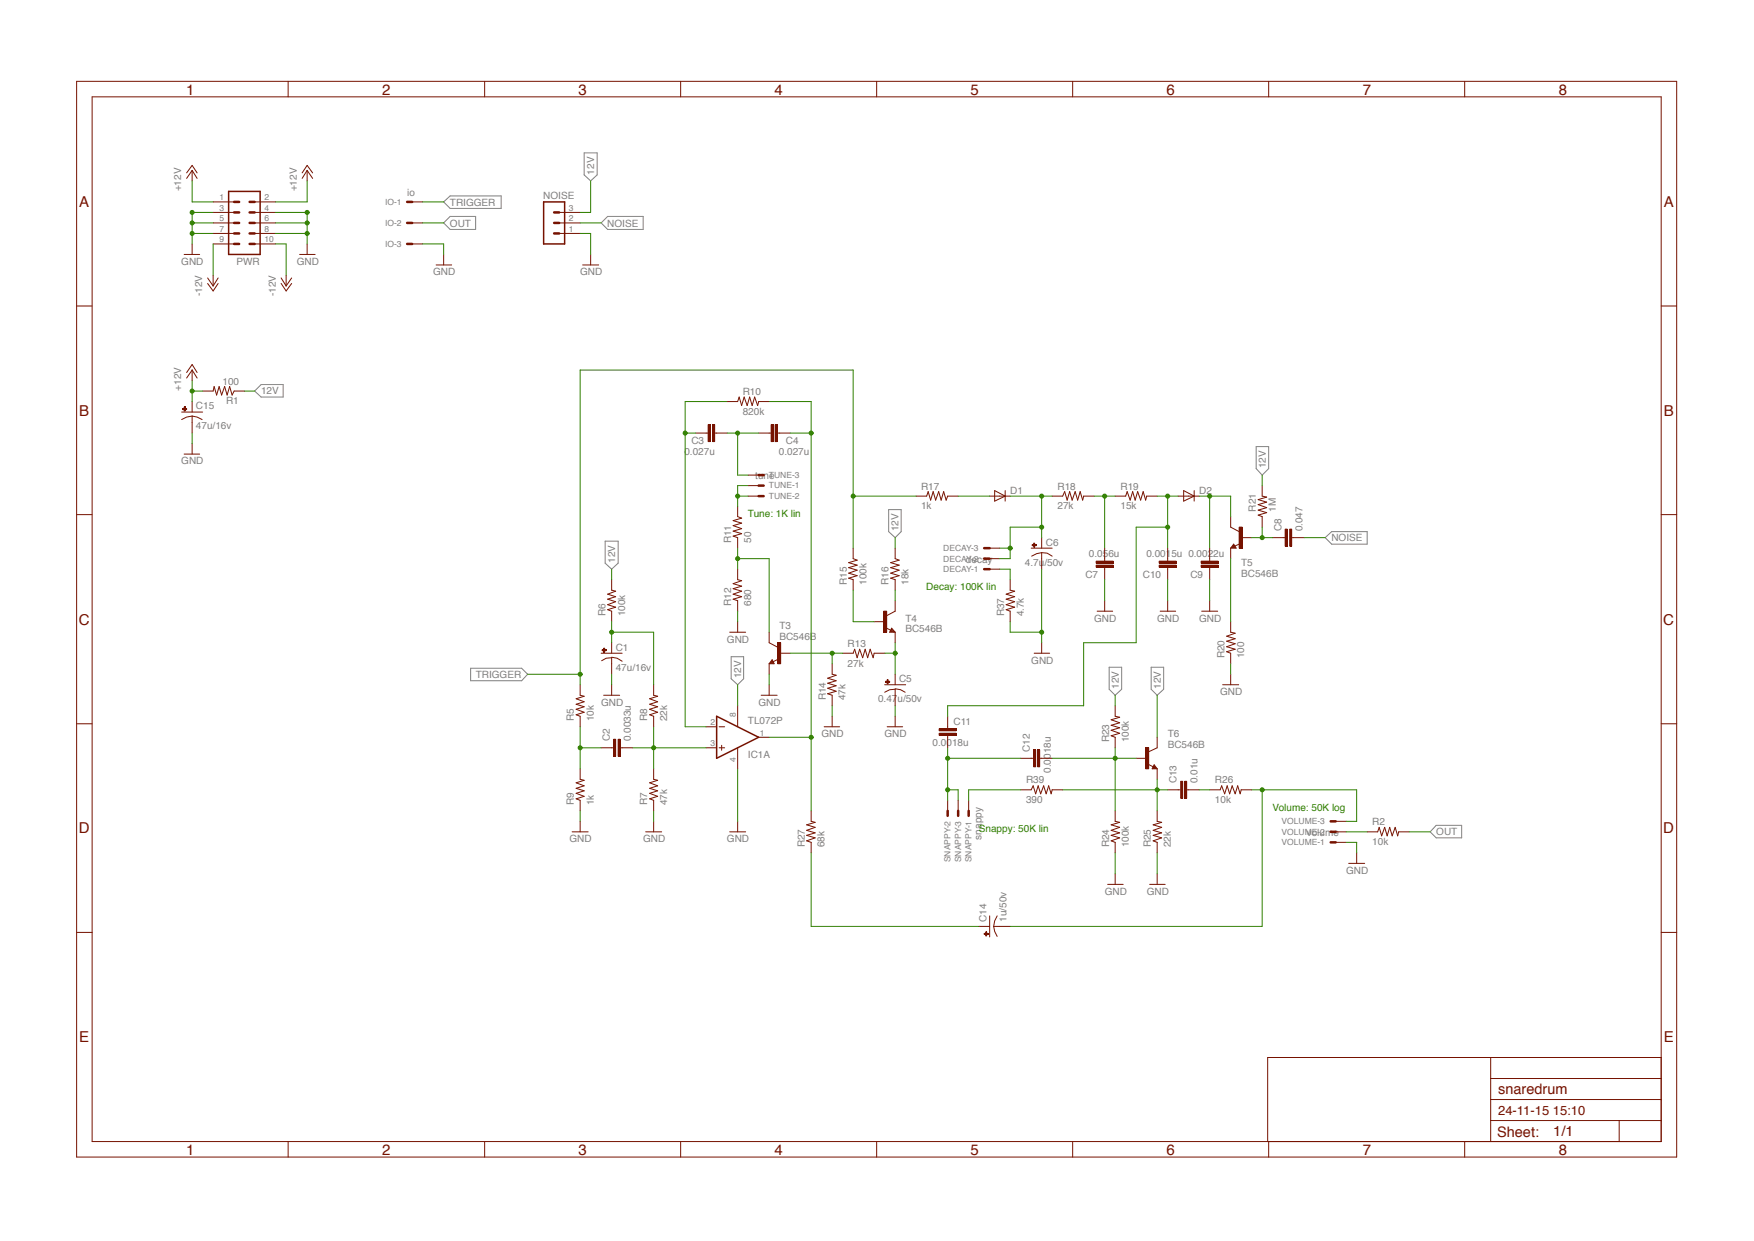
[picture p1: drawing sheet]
<svg xmlns="http://www.w3.org/2000/svg" width="297mm" height="210mm" viewBox="0 0 297 210" stroke-linecap="round" stroke-linejoin="round" font-family="sans-serif">
<g fill="none" stroke="#808080" stroke-width=".17">
<path d="M75.1 37.7l1.1-1.1h4.3v2.2h-4.3zM75.1 34.2l1.1-1h8.7v2.1h-8.7zM98.9 25.9h2.2v3.7l-1.1 1-1.1-1zM101.8 37.7l1.1-1.1h6v2.2h-6zM43.1 66.2l1.1-1.1h3.7v2.1h-3.7zM212.7 75.6h2.1v3.7l-1.1 1.1-1-1.1zM102.5 91.6h2.2v3.7l-1.1 1-1.1-1zM150.5 86.2h2.1v3.8l-1 1-1.1-1zM224.4 91l1.1-1h6v2.1h-6zM79.7 113.1h8.6l1 1-1 1.1h-8.6zM123.8 111.1h2.1v3.8l-1 1-1.1-1zM187.8 112.9h2.1v3.7l-1.1 1-1-1z"/>
<path d="M194.9 112.9h2.1v3.7l-1.1 1-1-1zM243.2 139.7h4.3v2.1h-4.3l-1-1z"/>
</g>
<path d="M103.6 98.1v1.8l.6 .1-1.3 .5 1.3 .5-1.3 .4 1.3 .4-1.3 .5 1.3 .4-1.3 .5 .7 .2v1.8M98.2 115.9v1.7l.7 .2-1.3 .4 1.3 .6-1.3 .4 1.3 .4-1.3 .4 1.3 .5-1.3 .5 .6 .2v1.8M101.8 110.5h3.5M101.9 111.8l.7-.4 1-.1v1M103.6 111.2l.9 .2 .8 .5M110.7 115.9v1.7l.7 .2-1.4 .4 1.4 .6-1.4 .4 1.4 .4-1.4 .4 1.4 .5-1.4 .5 .7 .2v1.8M98.2 130.1v1.8l.7 .1-1.3 .5 1.3 .5-1.3 .4 1.3 .4-1.3 .4 1.3 .6-1.3 .4 .6 .2v1.8M110.7 130.1v1.8l.7 .1-1.4 .5 1.4 .5-1.4 .4 1.4 .4-1.4 .4 1.4 .6-1.4 .4 .7 .2v1.8" fill="none" stroke="#761200" stroke-width=".17"/>
<path d="M101.9 109.9h.7v.2h-.7z" fill="#761200"/>
<path d="M102 109.9h.6v.2h-.6z" fill="none" stroke="#761200" stroke-width=".17"/>
<path d="M102.2 109.7h.2v.6h-.2z" fill="#761200"/>
<g fill="none" stroke="#761200" stroke-width=".17">
<path d="M73.9 44.8h2.6M75.1 43.1v1.7M117.8 73.3h2.1M119.9 71.8h.3v2.9h-.3zM120.7 71.8h.3v2.9h-.3zM121 73.3h2.1M123.1 68h1.8l.3-.8 .4 1.4 .4-1.4 .5 1.4 .4-1.4 .5 1.4 .4-1.4 .5 1.4 .2-.6h1.7M128.5 73.3h2.1M130.6 71.8h.3v2.9h-.3zM131.3 71.8h.3v2.9h-.3zM131.7 73.3h2.1M102.2 109.7h.2v.7h-.2z"/>
<path d="M102.2 117.6h2.7M103.6 108.8v1.7M103.6 112.3v1.8M103.6 115.9v1.7M130.2 108.8l1.5 .7M130.7 111.6l.4 .7h-.9zM130.7 112v.1h.2l-.2-.3-.3 .4h.5M131.8 111.6l-.9 .4M98.2 139v1.8M110.7 139v1.8M119.6 126.5h1.7M119.6 123h1.7"/>
<path d="M121.8 126.5h.9M121.8 123h.9M122.2 126.1v.9M128.5 124.8h1.7M96.9 140.8h2.7M109.3 140.8h2.7"/>
</g>
<path d="M121.3 121.2l7.2 3.6-7.2 3.5z" fill="none" stroke="#761200" stroke-width=".25"/>
<path d="M120.1 71.8v2.9M120.8 71.8v2.9M130.7 71.8v2.9M131.4 71.8v2.9" fill="none" stroke="#761200" stroke-width=".34"/>
<path d="M131.7 108.7h.5v3.6h-.5z" fill="#761200"/>
<g fill="none" stroke="#761200" stroke-width=".17">
<path d="M124.9 96.3v1.8l.7 .2-1.5 .5 1.5 .4-1.5 .4 1.5 .4-1.5 .5 1.5 .5-1.5 .4 .8 .2v1.8M123.5 107h2.8M124.9 105.2v1.8M128.9 117.6h2.7M130.2 107v1.8M130.2 112.3v1.8M130.2 115.9v1.7M131.7 108.8h.5v3.5h-.5zM132 110.5h1.8M150 106.2l.8 .4M151 106.3l.6 .7h-1zM151 106.6l.1 .2h-.3l.2-.3 .4 .4h-.6"/>
<path d="M151.6 103.4l-1.5 .8M101.8 126.5h2.1M103.9 125.1h.3v2.9h-.3zM104.7 125.1h.3v2.9h-.3zM105 126.5h2.1"/>
</g>
<path d="M104.1 125.1v2.9M104.8 125.1v2.9" fill="none" stroke="#761200" stroke-width=".34"/>
<path d="M149.6 103.4h.5v3.6h-.5z" fill="#761200"/>
<path d="M140.9 112.3v1.8l.7 .2-1.5 .5 1.5 .4-1.5 .4 1.5 .4-1.5 .5 1.5 .5-1.5 .4 .8 .2v1.8M142.7 110.5h1.8l.2-.6 .4 1.4 .5-1.4 .5 1.4 .4-1.4 .4 1.4 .4-1.4 .5 1.4 .2-.8h1.8M148 105.2h1.8M149.6 103.4h.5v3.6h-.5zM149.8 117.1l.8-.4 1-.1v1M149.8 115.9h3.6M151.6 116.5l.9 .2 .8 .4M151.6 101.6v1.8M151.6 107v1.8" fill="none" stroke="#761200" stroke-width=".17"/>
<path d="M149.9 115.3h.7v.1h-.7z" fill="#761200"/>
<path d="M150 115.3h.6v.1h-.6z" fill="none" stroke="#761200" stroke-width=".17"/>
<path d="M150.2 115h.2v.7h-.2z" fill="#761200"/>
<g fill="none" stroke="#761200" stroke-width=".17">
<path d="M144.5 92.8v1.7l.6 .3-1.4 .4 1.4 .4-1.4 .5 1.4 .4-1.4 .5 1.4 .4-1.4 .4 .8 .3v1.8M151.6 92.8v1.7l.7 .3-1.5 .4 1.5 .4-1.5 .5 1.5 .4-1.5 .5 1.5 .4-1.5 .4 .8 .3v1.8M155.1 84h1.8l.3-.8 .4 1.4 .4-1.4 .4 1.4 .5-1.4 .5 1.4 .4-1.4 .4 1.4 .3-.6h1.7M167.6 84h3.4M168.4 83l1.8 1-1.8 .8zM170.2 83v1.8M174.6 92.8h3.6M176.4 93.5l.9 .1 .9 .5M176.4 93.5l-.9 .2-.8 .4M176.4 93.5v1M150.2 115h.2v.7h-.2zM151.6 114.1v1.8"/>
<path d="M151.6 117.6v1.8M139.6 123h2.6M140.9 121.2v1.8M150.2 123h2.6M151.6 121.2v1.8"/>
</g>
<path d="M174.8 92.1h.6v.2h-.6z" fill="#761200"/>
<path d="M174.8 92.2h.7v.1h-.7z" fill="none" stroke="#761200" stroke-width=".17"/>
<path d="M175 91.9h.2v.7h-.2z" fill="#761200"/>
<g fill="none" stroke="#761200" stroke-width=".17">
<path d="M175 91.9h.2v.7h-.2zM176.4 91v1.8M176.4 94.5v1.8M178.2 84h1.7l.4-.8 .4 1.4 .4-1.4 .4 1.4 .6-1.4 .4 1.4 .4-1.4 .4 1.4 .2-.6h1.8M185.6 95h2.9v.3h-2.9zM185.6 95.6h2.9v.4h-2.9zM187 92.8v2.2M187 96v2.1M188.8 84h1.8l.3-.8 .5 1.4 .4-1.4 .4 1.4 .4-1.4 .5 1.4 .5-1.4 .4 1.4 .2-.6h1.7M199.5 84h3.6M200.4 83l1.8 1-1.8 .8zM202.2 83v1.8"/>
<path d="M208.4 89.2l1.4 .8M208.9 92.1l.4 .7h-.9zM208.9 92.4l-.1 .2h.3l-.2-.4-.3 .5h.5M210 92l-.9 .4"/>
</g>
<path d="M185.6 95.1h2.9M185.6 95.8h2.9" fill="none" stroke="#761200" stroke-width=".34"/>
<path d="M209.8 89.2h.5v3.5h-.5z" fill="#761200"/>
<g fill="none" stroke="#761200" stroke-width=".17">
<path d="M196.3 95h2.9v.3h-2.9zM196.3 95.6h2.9v.4h-2.9zM197.7 92.8v2.2M197.7 96v2.1M203.4 95h2.9v.3h-2.9zM203.4 95.6h2.9v.4h-2.9zM204.8 92.8v2.2M204.8 96v2.1M208.4 87.4v1.8M208.4 92.8v1.7M209.8 89.2h.5v3.6h-.5zM210.2 91h1.7"/>
<path d="M213.7 82.2v1.8l.8 .1-1.5 .4 1.5 .5-1.5 .4 1.5 .5-1.5 .4 1.5 .4-1.5 .5 .7 .2v1.8M215.5 91h2.1M217.6 89.5h.4v2.9h-.4zM218.4 89.5h.3v2.9h-.3zM218.7 91h2.1M175.1 110.5h2.6M176.4 108.8v1.7M185.8 103.4h2.6M187 101.6v1.8M196.4 103.4h2.7M197.7 101.6v1.8M203.5 103.4h2.7"/>
<path d="M204.8 101.6v1.8M207 115.9h2.7M208.4 105.2v1.8l.7 .2-1.4 .5 1.4 .4-1.4 .4 1.4 .4-1.4 .5 1.4 .5-1.4 .4 .7 .2v1.8M208.4 114.1v1.8M159 124.1h2.9v.3h-2.9zM159 123.3h2.9v.4h-2.9zM160.5 121.2v2.1M160.5 124.4v2.1M172.8 128.3h2.2M175 126.9h.4v2.9h-.4zM175.7 126.9h.3v2.9h-.3zM176 128.3h2.2"/>
<path d="M194.4 129.3l.9 .5M195.4 129.4l.5 .7h-.8zM195.4 129.8l.1 .1h-.2l.1-.3 .4 .4h-.5M195.9 126.5l-1.4 .7"/>
</g>
<path d="M196.3 95.1h2.8M196.3 95.8h2.8M203.4 95.1h2.8M203.4 95.8h2.8M217.8 89.5v2.9M218.5 89.5v2.9M159 124.2h2.9M159 123.5h2.9M175.2 126.9v2.8M175.9 126.9v2.8" fill="none" stroke="#761200" stroke-width=".34"/>
<path d="M194 126.5h.5v3.6h-.5z" fill="#761200"/>
<g fill="none" stroke="#761200" stroke-width=".17">
<path d="M188.8 119.4v1.8l.8 .2-1.4 .4 1.4 .5-1.4 .4 1.4 .5-1.4 .4 1.4 .5-1.4 .4 .6 .3v1.7M188.8 137.2v1.8l.8 .2-1.4 .4 1.4 .4-1.4 .5 1.4 .4-1.4 .5 1.4 .4-1.4 .5 .6 .2v1.8M192.4 128.3h1.8M194 126.5h.5v3.6h-.5zM195.9 124.8v1.7M195.9 130.1v1.8M195.9 137.2v1.8l.8 .2-1.4 .4 1.4 .4-1.4 .5 1.4 .4-1.4 .5 1.4 .4-1.4 .5 .6 .2v1.8M197.7 133.7h2.1M199.9 132.2h.4v2.9h-.4zM200.6 132.2h.3v2.9h-.3zM200.9 133.7h2.2M204.8 133.7h1.8l.3-.7 .5 1.3 .4-1.3 .4 1.3 .4-1.3 .5 1.3 .5-1.3 .4 1.3 .2-.6h1.7"/>
<path d="M167.6 155v3.5M168.3 156.8l.1 .8 .4 .9M168.3 156.8h1M168.8 155l-.4 .8-.1 1M187.6 149.7h2.6M188.8 147.9v1.8M194.7 149.7h2.6M195.9 147.9v1.8"/>
</g>
<path d="M200.1 132.2v2.9M200.7 132.2v2.9" fill="none" stroke="#761200" stroke-width=".34"/>
<path d="M166.9 157.7h.1v.7h-.1z" fill="#761200"/>
<path d="M166.9 157.7h.2v.7h-.2z" fill="none" stroke="#761200" stroke-width=".17"/>
<path d="M166.6 157.9h.7v.2h-.7z" fill="#761200"/>
<g fill="none" stroke="#761200" stroke-width=".17">
<path d="M13 13.8h270.9v182h-270.9zM15.6 16.4h265.7v176.8h-265.7zM48.8 13.8v2.6M82.1 13.8v2.6M115.3 13.8v2.6M148.4 13.8v2.6M181.6 13.8v2.6M214.8 13.8v2.6M248 13.8v2.6M31.6 29.3l.9-1.3 .9 1.3M32.5 28.8v1.8M32.5 28.8l.9 1.4"/>
<path d="M32.5 28.8l-.9 1.4M36.1 34.2h3.5M36.1 35.9h3.5M36.1 37.7h3.5M36.1 39.5h3.5M43.1 34.2h3.6M43.1 35.9h3.6M43.1 37.7h3.6M43.1 39.5h3.6M51.2 29.3l.8-1.3 .9 1.3M52 28.8v1.8M52 28.8l.9 1.4"/>
<path d="M52 28.8l-.8 1.4M69.8 34.2h1.8M69.8 37.7h1.8M94.7 35.9h3.5M94.7 37.7h3.5M94.7 39.5h3.5M13 51.8h2.6M31.2 43.1h2.6M32.5 41.3v1.8M35.2 47l.9 1.4M35.2 48l.9 1.2 .8-1.2M36.1 41.3h3.5"/>
<path d="M36.1 46.6v1.8M36.9 47l-.8 1.4M43.1 41.3h3.6M47.6 47l.9 1.4M47.6 48l.9 1.2 .9-1.2M48.5 46.6v1.8M49.4 47l-.9 1.4M50.7 43.1h2.7M52 41.3v1.8M69.8 41.3h1.8M98.7 44.8h2.7M100 43.1v1.7"/>
<path d="M281.3 51.8h2.6M30.8 69.7h3.5M31.2 76.8h2.6M31.6 63l.9-1.3 .9 1.3M32.5 70.4l.9 .2 .8 .4M32.5 70.4l-.9 .2-.8 .4M32.5 62.6v1.8M32.5 70.4v1.1M32.5 75.1v1.7M32.5 62.6l.9 1.4M32.5 62.6l-.9 1.4M34.3 66.2h1.8l.2-.8 .4 1.4 .4-1.4 .4 1.4 .5-1.4 .5 1.4 .4-1.4 .4 1.4 .3-.6h1.8"/>
<path d="M13 87.1h2.6M124.9 85.7v1.7l.7 .3-1.5 .4 1.5 .4-1.5 .4 1.5 .6-1.5 .4 1.5 .4-1.5 .4 .8 .3v1.8M126.7 82.2h1.8M126.7 84h1.8M126.7 80.4h1.8M167.6 96.3h1.7M167.6 94.5h1.7M167.6 92.8h1.7M171 98.1v1.8l.8 .1-1.4 .5 1.4 .5-1.4 .4 1.4 .4-1.4 .5 1.4 .4-1.4 .5 .6 .2v1.8M281.3 87.1h2.6M124.9 119.4v3.6M13 122.5h2.6"/>
<path d="M124.9 126.5v3.6M124.9 139v1.8M137.4 137.2v1.8l.6 .2-1.4 .4 1.4 .4-1.4 .5 1.4 .4-1.4 .5 1.4 .4-1.4 .5 .8 .2v1.8M160.5 135.4v1.8M162.2 135.4v1.8M164 135.4v1.8M172.8 133.7h1.8l.3-.7 .5 1.3 .4-1.3 .4 1.3 .5-1.3 .4 1.3 .5-1.3 .4 1.3 .2-.6h1.7M226.2 139h1.7M281.3 122.5h2.6M13 157.8h2.6M123.5 140.8h2.8M165.8 156.8h1.8"/>
<path d="M166.6 158h.7v.1h-.7zM169.3 156.8h1.7M226.2 140.8h1.7M226.2 142.5h1.7M228.4 146.1h2.7M229.7 144.3v1.8M281.3 157.8h2.6M252.4 178.9v14.3M281.3 178.9h-66.6v14.3M48.8 193.2v2.6M82.1 193.2v2.6M115.3 193.2v2.6"/>
<path d="M148.4 193.2v2.6M181.6 193.2v2.6M214.8 193.2v2.6M248 193.2v2.6M252.4 189.6h28.9M252.4 186.1h28.9M252.4 182.5h28.9M274.2 189.6v3.6"/>
</g>
<g fill="none" stroke="#761200" stroke-width=".42">
<path d="M39.6 39.5h.9M39.6 37.7h.9M39.6 35.9h.9M39.6 34.2h.9M42.3 39.5h.8M42.3 37.7h.8M42.3 35.9h.8M42.3 34.2h.8M68.9 37.7h.9M68.9 34.2h.9M93.8 39.5h.9M93.8 37.7h.9"/>
<path d="M93.8 35.9h.9M39.6 41.3h.9M42.3 41.3h.8M68.9 41.3h.9M128.5 82.2h.8M128.5 84h.8M128.5 80.4h.8M166.6 96.3h1M166.6 94.5h1M166.6 92.8h1M160.5 137.2v.9M162.2 137.2v.9"/>
<path d="M164 137.2v.9M225.3 139h.9M225.3 142.5h.9M225.3 140.8h.9"/>
</g>
<path d="M38.7 32.4h5.3v10.7h-5.3zM92.1 34.2h3.5v7.1h-3.5z" fill="none" stroke="#761200" stroke-width=".25"/>
<path d="M30.9 69.1h.7v.2h-.7z" fill="#761200"/>
<path d="M30.9 69.1h.7v.2h-.7z" fill="none" stroke="#761200" stroke-width=".17"/>
<path d="M31.2 68.9h.1v.6h-.1z" fill="#761200"/>
<path d="M31.2 68.9h.1v.7h-.1zM32.5 68v1.7M32.5 71.5v1.8M231.5 140.8h1.8l.2-.8 .5 1.4 .5-1.4 .4 1.4 .4-1.4 .4 1.4 .5-1.4 .5 1.4 .1-.6h1.8" fill="none" stroke="#761200" stroke-width=".17"/>
<path d="M71.6 41.3h3.5v1.8M176.4 96.3v12.5M103.6 114.1v1.8M124.9 103.4v1.8M130.2 114.1v1.8M140.9 119.4v1.8M151.6 119.4v1.8M171 105.2v1.8h5.4M98.2 137.2v1.8M110.7 137.2v1.8" fill="none" stroke="#308000" stroke-width=".17"/>
<circle cx="176.4" cy="107" r=".34" fill="#308000"/>
<g fill="none" stroke="#308000" stroke-width=".17">
<path d="M46.7 35.9h5.3v5.4M46.7 39.5h5.3M46.7 37.7h5.3M187 98.1v3.5M197.7 98.1v3.5M204.8 98.1v3.5M208.4 112.3v1.8M124.9 130.1v8.9M188.8 144.3v3.6M195.9 144.3v3.6M227.9 142.5h1.8v1.8"/>
<circle cx="176.4" cy="107" r=".34"/>
</g>
<circle cx="52" cy="39.5" r=".34" fill="#308000"/>
<circle cx="52" cy="39.5" r=".34" fill="none" stroke="#308000" stroke-width=".17"/>
<circle cx="52" cy="37.7" r=".34" fill="#308000"/>
<circle cx="52" cy="37.7" r=".34" fill="none" stroke="#308000" stroke-width=".17"/>
<circle cx="52" cy="35.9" r=".34" fill="#308000"/>
<g fill="none" stroke="#308000" stroke-width=".17">
<path d="M32.5 37.7h3.6M32.5 39.5h3.6M36.1 35.9h-3.6v5.4"/>
<circle cx="52" cy="35.9" r=".34"/>
</g>
<circle cx="32.5" cy="39.5" r=".34" fill="#308000"/>
<circle cx="32.5" cy="39.5" r=".34" fill="none" stroke="#308000" stroke-width=".17"/>
<circle cx="32.5" cy="37.7" r=".34" fill="#308000"/>
<circle cx="32.5" cy="37.7" r=".34" fill="none" stroke="#308000" stroke-width=".17"/>
<circle cx="32.5" cy="35.9" r=".34" fill="#308000"/>
<g fill="none" stroke="#308000" stroke-width=".17">
<path d="M98.2 39.5h1.8v3.6M32.5 73.3v1.8M98.2 123v7.1M98.2 126.5h3.6"/>
<circle cx="32.5" cy="35.9" r=".34"/>
</g>
<circle cx="98.2" cy="126.5" r=".34" fill="#308000"/>
<g fill="none" stroke="#308000" stroke-width=".17">
<path d="M107.1 126.5h12.5M110.7 123v7.1"/>
<circle cx="98.2" cy="126.5" r=".34"/>
</g>
<circle cx="110.7" cy="126.5" r=".34" fill="#308000"/>
<g fill="none" stroke="#308000" stroke-width=".17">
<path d="M103.6 105.2v3.6M103.6 107h7.1v8.9"/>
<circle cx="110.7" cy="126.5" r=".34"/>
</g>
<circle cx="103.5" cy="107" r=".34" fill="#308000"/>
<g fill="none" stroke="#308000" stroke-width=".17">
<path d="M71.6 34.2h3.5M144.5 92.8v-30.2h-46.3v53.3M144.5 84h10.6"/>
<circle cx="103.6" cy="107" r=".34"/>
</g>
<circle cx="144.4" cy="83.9" r=".34" fill="#308000"/>
<g fill="none" stroke="#308000" stroke-width=".17">
<path d="M89.3 114.1h8.9"/>
<circle cx="144.5" cy="84" r=".34"/>
</g>
<circle cx="98.2" cy="114.1" r=".34" fill="#308000"/>
<g fill="none" stroke="#308000" stroke-width=".17">
<path d="M32.5 30.6v3.6h3.6M52 30.6v3.6h-5.3M71.6 37.7h3.5M36.1 41.3v5.3M46.7 41.3h1.8v5.3M32.5 64.4v3.6M32.5 66.2h1.8M238.6 140.8h3.6"/>
<circle cx="98.2" cy="114.1" r=".34"/>
</g>
<circle cx="32.5" cy="66.2" r=".34" fill="#308000"/>
<g fill="none" stroke="#308000" stroke-width=".17">
<path d="M116 73.3h1.8M123.1 68h-7.1v55h3.6"/>
<circle cx="32.5" cy="66.2" r=".34"/>
</g>
<circle cx="116" cy="73.3" r=".34" fill="#308000"/>
<g fill="none" stroke="#308000" stroke-width=".17">
<path d="M133.8 73.3h3.6v63.9M130.2 124.8h7.2"/>
<circle cx="116" cy="73.3" r=".34"/>
</g>
<circle cx="137.3" cy="124.7" r=".34" fill="#308000"/>
<g fill="none" stroke="#308000" stroke-width=".17">
<path d="M130.2 68h7.2v5.3"/>
<circle cx="137.4" cy="124.8" r=".34"/>
</g>
<circle cx="137.3" cy="73.3" r=".34" fill="#308000"/>
<g fill="none" stroke="#308000" stroke-width=".17">
<path d="M123.1 73.3h5.4"/>
<circle cx="137.4" cy="73.3" r=".34"/>
</g>
<circle cx="124.9" cy="73.3" r=".34" fill="#308000"/>
<g fill="none" stroke="#308000" stroke-width=".17">
<path d="M124.9 73.3v7.1h1.8M124.9 96.3v-1.8h5.3v12.5"/>
<circle cx="124.9" cy="73.3" r=".34"/>
</g>
<circle cx="124.9" cy="94.5" r=".34" fill="#308000"/>
<g fill="none" stroke="#308000" stroke-width=".17">
<path d="M124.9 92.8v1.7M133.8 110.5h8.9M140.9 110.5v1.8"/>
<circle cx="124.9" cy="94.5" r=".34"/>
</g>
<circle cx="140.9" cy="110.5" r=".34" fill="#308000"/>
<g fill="none" stroke="#308000" stroke-width=".17">
<path d="M149.8 110.5h1.8M151.6 108.8v5.3"/>
<circle cx="140.9" cy="110.5" r=".34"/>
</g>
<circle cx="151.6" cy="110.5" r=".34" fill="#308000"/>
<g fill="none" stroke="#308000" stroke-width=".17">
<path d="M144.5 99.9v5.3h3.5M151.6 99.9v1.7M162.2 84h5.4M185.3 84h3.5M187 84v8.8"/>
<circle cx="151.6" cy="110.5" r=".34"/>
</g>
<circle cx="187" cy="83.9" r=".34" fill="#308000"/>
<g fill="none" stroke="#308000" stroke-width=".17">
<path d="M195.9 84h3.6M197.7 84v8.8M197.7 89.2h-5.3v19.6h-8.9v10.6h-23v1.8"/>
<circle cx="187" cy="84" r=".34"/>
</g>
<circle cx="197.7" cy="83.9" r=".34" fill="#308000"/>
<circle cx="197.7" cy="84" r=".34" fill="none" stroke="#308000" stroke-width=".17"/>
<circle cx="197.7" cy="89.2" r=".34" fill="#308000"/>
<g fill="none" stroke="#308000" stroke-width=".17">
<path d="M203.1 84h5.3v3.4M204.8 84v8.8"/>
<circle cx="197.7" cy="89.2" r=".34"/>
</g>
<circle cx="204.8" cy="83.9" r=".34" fill="#308000"/>
<g fill="none" stroke="#308000" stroke-width=".17">
<path d="M208.4 94.5v10.7M211.9 91h3.6M213.7 89.2v1.8"/>
<circle cx="204.8" cy="84" r=".34"/>
</g>
<circle cx="213.7" cy="91" r=".34" fill="#308000"/>
<g fill="none" stroke="#308000" stroke-width=".17">
<path d="M195.9 131.9v5.3"/>
<circle cx="213.7" cy="91" r=".34"/>
</g>
<circle cx="195.9" cy="133.6" r=".34" fill="#308000"/>
<g fill="none" stroke="#308000" stroke-width=".17">
<path d="M160.5 126.5v7.2h1.7M160.5 128.3h12.3M179.9 133.7h17.8"/>
<circle cx="195.9" cy="133.7" r=".34"/>
</g>
<circle cx="160.4" cy="128.3" r=".34" fill="#308000"/>
<g fill="none" stroke="#308000" stroke-width=".17">
<path d="M160.5 133.7v1.7M162.2 133.7v1.7"/>
<circle cx="160.5" cy="128.3" r=".34"/>
</g>
<circle cx="160.4" cy="133.6" r=".34" fill="#308000"/>
<g fill="none" stroke="#308000" stroke-width=".17">
<path d="M203.1 133.7h1.7M211.9 133.7h17.8M213.7 133.7v23.1h-42.7M137.4 144.3v12.5h28.4"/>
<circle cx="160.5" cy="133.7" r=".34"/>
</g>
<circle cx="213.7" cy="133.6" r=".34" fill="#308000"/>
<g fill="none" stroke="#308000" stroke-width=".17">
<path d="M171 84h7.2M229.7 133.7v5.3h-1.8"/>
<circle cx="213.7" cy="133.7" r=".34"/>
</g>
<circle cx="176.4" cy="83.9" r=".34" fill="#308000"/>
<g fill="none" stroke="#308000" stroke-width=".17">
<path d="M171 89.2h5.4M176.4 84v7"/>
<circle cx="176.4" cy="84" r=".34"/>
</g>
<circle cx="176.4" cy="89.2" r=".34" fill="#308000"/>
<g fill="none" stroke="#308000" stroke-width=".17">
<path d="M169.3 92.8h1.7M171 89.2v5.3h-1.7"/>
<circle cx="176.4" cy="89.2" r=".34"/>
</g>
<circle cx="171" cy="92.7" r=".34" fill="#308000"/>
<g fill="none" stroke="#308000" stroke-width=".17">
<path d="M169.3 96.3h1.7v1.8M172.8 133.7h-8.8v1.7M178.2 128.3h10.6M188.8 126.5v10.7"/>
<circle cx="171" cy="92.8" r=".34"/>
</g>
<circle cx="188.8" cy="128.3" r=".34" fill="#308000"/>
<g fill="none" stroke="#308000" stroke-width=".17">
<path d="M98.2 37.7h3.6M100 30.6v5.3h-1.8M41.4 66.2h1.7M103.6 96.3v1.8M124.9 84h1.8M126.7 82.2h-1.8v3.5M151.6 91v1.8M213.7 80.4v1.8M220.8 91h3.6M124.9 115.9v3.5M188.8 117.6v1.8M195.9 117.6v7.2"/>
<path d="M188.8 128.3h3.6M227.9 140.8h3.6"/>
<circle cx="188.8" cy="128.3" r=".34"/>
</g>
<circle cx="124.9" cy="83.9" r=".34" fill="#308000"/>
<circle cx="124.9" cy="84" r=".34" fill="none" stroke="#308000" stroke-width=".17"/>
<g font-size="2.5" fill="#761200">
<text x="31.5" y="16">1</text>
<text x="64.7" y="16">2</text>
<text x="97.9" y="16">3</text>
<text x="131.1" y="16">4</text>
<text x="164.3" y="16">5</text>
<text x="197.5" y="16">6</text>
<text x="230.7" y="16">7</text>
<text x="263.9" y="16">8</text>
<text x="13.4" y="35">A</text>
<text x="281.7" y="35">A</text>
<text x="13.4" y="70.3">B</text>
<text x="281.7" y="70.3">B</text>
<text x="13.3" y="105.7">C</text>
<text x="281.6" y="105.7">C</text>
<text x="13.3" y="141">D</text>
<text x="281.6" y="141">D</text>
<text x="13.4" y="176.4">E</text>
<text x="281.7" y="176.4">E</text>
<text x="253.7" y="185.1">snaredrum</text>
<text x="31.5" y="195.4">1</text>
<text x="64.7" y="195.4">2</text>
<text x="97.9" y="195.4">3</text>
<text x="131.1" y="195.4">4</text>
<text x="164.3" y="195.4">5</text>
<text x="197.5" y="195.4">6</text>
<text x="230.7" y="195.4">7</text>
<text x="253.5" y="192.3">Sheet:</text>
<text x="263" y="192.2">1/1</text>
<text x="263.9" y="195.4">8</text>
</g>
<text font-size="2.2" fill="#761200" x="253.7" y="188.7">24-11-15 15:10</text>
<g font-size="1.7" fill="#808080">
<text x="100.6" y="29.5" transform="rotate(-90 100.6 29.5)">12V</text>
<text x="30.7" y="32.4" transform="rotate(-90 30.7 32.4)">+12V</text>
<text x="50.2" y="32.4" transform="rotate(-90 50.2 32.4)">+12V</text>
<text x="69" y="33.2">io</text>
<text x="76.2" y="34.8">TRIGGER</text>
<text x="92" y="33.6">NOISE</text>
<text x="76.2" y="38.3">OUT</text>
<text x="102.8" y="38.3">NOISE</text>
<text x="30.7" y="44.8">GND</text>
<text x="40" y="44.8">PWR</text>
<text x="50.2" y="44.8">GND</text>
<text x="73.3" y="46.6">GND</text>
<text x="98.2" y="46.6">GND</text>
<text x="34.3" y="50.1" transform="rotate(-90 34.3 50.1)">-12V</text>
<text x="46.7" y="50.1" transform="rotate(-90 46.7 50.1)">-12V</text>
<text x="37.7" y="65.1">100</text>
<text x="30.7" y="66.1" transform="rotate(-90 30.7 66.1)">+12V</text>
<text x="33.2" y="69.2">C15</text>
<text x="38.3" y="68.4">R1</text>
<text x="44.2" y="66.8">12V</text>
<text x="125.8" y="70.2">820k</text>
<text x="125.8" y="66.9">R10</text>
<text x="33.2" y="72.6">47u/16v</text>
<text x="115.9" y="77">0.027u</text>
<text x="117.1" y="75.2">C3</text>
<text x="131.9" y="77">0.027u</text>
<text x="133.1" y="75.2">C4</text>
<text x="30.7" y="78.6">GND</text>
<text x="127.9" y="81.1">tune</text>
<text x="156" y="82.8">R17</text>
<text x="171.1" y="83.6">D1</text>
<text x="179.1" y="82.8">R18</text>
<text x="189.7" y="82.8">R19</text>
<text x="203" y="83.6">D2</text>
<text x="214.3" y="79.3" transform="rotate(-90 214.3 79.3)">12V</text>
<text x="152.1" y="89.9" transform="rotate(-90 152.1 89.9)">12V</text>
<text x="156" y="86.2">1k</text>
<text x="179.1" y="86.2">27k</text>
<text x="189.7" y="86.2">15k</text>
<text x="212.7" y="86.6" transform="rotate(-90 212.7 86.6)">R21</text>
<text x="216" y="86.6" transform="rotate(-90 216 86.6)">1M</text>
<text x="217" y="89.9" transform="rotate(-90 217 89.9)">C8</text>
<text x="220.6" y="89.9" transform="rotate(-90 220.6 89.9)">0.047</text>
<text x="104.2" y="95.3" transform="rotate(-90 104.2 95.3)">12V</text>
<text x="123.8" y="91.9" transform="rotate(-90 123.8 91.9)">R11</text>
<text x="127.2" y="91.9" transform="rotate(-90 127.2 91.9)">50</text>
<text x="163.6" y="95.3">decay</text>
<text x="173.6" y="95.7">4.7u/50v</text>
<text x="177.1" y="92.3">C6</text>
<text x="184.4" y="94.3">0.056u</text>
<text x="194.1" y="94.3">0.0015u 0.0022u</text>
<text x="210.2" y="95.8">T5</text>
<text x="225.4" y="91.6">NOISE</text>
<text x="143.4" y="99" transform="rotate(-90 143.4 99)">R15</text>
<text x="146.7" y="99" transform="rotate(-90 146.7 99)">100k</text>
<text x="150.5" y="99" transform="rotate(-90 150.5 99)">R16</text>
<text x="153.8" y="99" transform="rotate(-90 153.8 99)">18k</text>
<text x="183.8" y="97.9">C7</text>
<text x="193.5" y="97.9">C10</text>
<text x="201.6" y="97.9">C9</text>
<text x="210.2" y="97.6">BC546B</text>
<text x="102.5" y="104.3" transform="rotate(-90 102.5 104.3)">R6</text>
<text x="105.9" y="104.3" transform="rotate(-90 105.9 104.3)">100k</text>
<text x="123.8" y="102.5" transform="rotate(-90 123.8 102.5)">R12</text>
<text x="127.2" y="102.5" transform="rotate(-90 127.2 102.5)">680</text>
<text x="132" y="106.5">T3</text>
<text x="153.3" y="107">BC546B</text>
<text x="153.3" y="105.2">T4</text>
<text x="170" y="104.3" transform="rotate(-90 170 104.3)">R37</text>
<text x="173.4" y="104.3" transform="rotate(-90 173.4 104.3)">4.7k</text>
<text x="185.3" y="105.2">GND</text>
<text x="195.9" y="105.2">GND</text>
<text x="203" y="105.2">GND</text>
<text x="104.3" y="113.5">47u/16v</text>
<text x="104.3" y="110.1">C1</text>
<text x="123.1" y="108.8">GND</text>
<text x="132" y="108.3">BC546B</text>
<text x="143.5" y="112.8">27k</text>
<text x="143.5" y="109.5">R13</text>
<text x="174.6" y="112.3">GND</text>
<text x="207.3" y="111.4" transform="rotate(-90 207.3 111.4)">R20</text>
<text x="210.7" y="111.4" transform="rotate(-90 210.7 111.4)">100</text>
<text x="80.6" y="114.7">TRIGGER</text>
<text x="101.8" y="119.4">GND</text>
<text x="125.5" y="114.8" transform="rotate(-90 125.5 114.8)">12V</text>
<text x="128.4" y="119.4">GND</text>
<text x="139.8" y="118.5" transform="rotate(-90 139.8 118.5)">R14</text>
<text x="143.2" y="118.5" transform="rotate(-90 143.2 118.5)">47k</text>
<text x="148.7" y="118.8">0.47u/50v</text>
<text x="152.2" y="115.4">C5</text>
<text x="189.5" y="116.6" transform="rotate(-90 189.5 116.6)">12V</text>
<text x="196.6" y="116.6" transform="rotate(-90 196.6 116.6)">12V</text>
<text x="206.6" y="117.6">GND</text>
<text x="97.2" y="122.1" transform="rotate(-90 97.2 122.1)">R5</text>
<text x="100.5" y="122.1" transform="rotate(-90 100.5 122.1)">10k</text>
<text x="103.3" y="125.5" transform="rotate(-90 103.3 125.5)">C2</text>
<text x="106.8" y="125.5" transform="rotate(-90 106.8 125.5)">0.0033u</text>
<text x="109.6" y="122.1" transform="rotate(-90 109.6 122.1)">R8</text>
<text x="113" y="122.1" transform="rotate(-90 113 122.1)">22k</text>
<text x="126.6" y="122.5">TL072P</text>
<text x="139.1" y="124.7">GND</text>
<text x="149.7" y="124.7">GND</text>
<text x="161.5" y="122.7">C11</text>
<text x="187.8" y="125.6" transform="rotate(-90 187.8 125.6)">R23</text>
<text x="191.1" y="125.6" transform="rotate(-90 191.1 125.6)">100k</text>
<text x="197.7" y="124.7">T6</text>
<text x="126.6" y="128.2">IC1A</text>
<text x="157.9" y="126.3">0.0018u</text>
<text x="174.4" y="127.2" transform="rotate(-90 174.4 127.2)">C12</text>
<text x="177.9" y="130.8" transform="rotate(-90 177.9 130.8)">0.0018u</text>
<text x="197.7" y="126.5">BC546B</text>
<text x="97.2" y="136.3" transform="rotate(-90 97.2 136.3)">R9</text>
<text x="100.5" y="136.3" transform="rotate(-90 100.5 136.3)">1k</text>
<text x="109.6" y="136.3" transform="rotate(-90 109.6 136.3)">R7</text>
<text x="113" y="136.3" transform="rotate(-90 113 136.3)">47k</text>
<text x="173.7" y="135.9">390</text>
<text x="173.7" y="132.6">R39</text>
<text x="199.2" y="132.6" transform="rotate(-90 199.2 132.6)">C13</text>
<text x="202.8" y="132.6" transform="rotate(-90 202.8 132.6)">0.01u</text>
<text x="205.7" y="135.9">10k</text>
<text x="205.7" y="132.6">R26</text>
<text x="96.4" y="142.5">GND</text>
<text x="108.9" y="142.5">GND</text>
<text x="123.1" y="142.5">GND</text>
<text x="136.3" y="143.4" transform="rotate(-90 136.3 143.4)">R27</text>
<text x="139.6" y="143.4" transform="rotate(-90 139.6 143.4)">68k</text>
<text x="166.2" y="142.1" transform="rotate(-90 166.2 142.1)">snappy</text>
<text x="187.8" y="143.4" transform="rotate(-90 187.8 143.4)">R24</text>
<text x="191.1" y="143.4" transform="rotate(-90 191.1 143.4)">100k</text>
<text x="194.9" y="143.4" transform="rotate(-90 194.9 143.4)">R25</text>
<text x="198.3" y="143.4" transform="rotate(-90 198.3 143.4)">22k</text>
<text x="221.3" y="141.5">volume</text>
<text x="232.4" y="143">10k</text>
<text x="232.4" y="139.7">R2</text>
<text x="243.2" y="141.4">OUT</text>
<text x="227.9" y="147.8">GND</text>
<text x="187.1" y="151.4">GND</text>
<text x="194.2" y="151.4">GND</text>
<text x="167.1" y="156" transform="rotate(-90 167.1 156)">C14</text>
<text x="170.4" y="156" transform="rotate(-90 170.4 156)">1u/50v</text>
</g>
<g font-size="1.7" fill="#308000">
<text x="126.6" y="87.4">Tune: 1K lin</text>
<text x="156.9" y="99.9">Decay: 100K lin</text>
<text x="215.5" y="137.2">Volume: 50K log</text>
<text x="165.7" y="140.7">Snappy: 50K lin</text>
</g>
<g font-size="1.4" fill="#808080">
<text x="37.2" y="33.9">1</text>
<text x="37.2" y="35.7">3</text>
<text x="44.8" y="33.9">2</text>
<text x="44.8" y="35.7">4</text>
<text x="65.2" y="34.7">IO-1</text>
<text x="96.3" y="35.7">3</text>
<text x="37.2" y="37.5">5</text>
<text x="37.2" y="39.2">7</text>
<text x="37.2" y="41">9</text>
<text x="44.8" y="37.5">6</text>
<text x="44.8" y="39.2">8</text>
<text x="44.8" y="41">10</text>
<text x="65.2" y="38.2">IO-2</text>
<text x="65.2" y="41.8">IO-3</text>
<text x="96.3" y="39.2">1</text>
<text x="96.3" y="37.5">2</text>
<text x="130.2" y="82.6">TUNE-1</text>
<text x="130.2" y="80.9">TUNE-3</text>
<text x="130.2" y="84.4">TUNE-2</text>
<text x="159.7" y="95.1">DECAY-2</text>
<text x="159.7" y="93.3">DECAY-3</text>
<text x="159.7" y="96.9">DECAY-1</text>
<text x="120.3" y="122.7">2</text>
<text x="124.6" y="121.3" transform="rotate(-90 124.6 121.3)">8</text>
<text x="128.7" y="124.5">1</text>
<text x="120.3" y="126.3">3</text>
<text x="124.6" y="128.9" transform="rotate(-90 124.6 128.9)">4</text>
<text x="217" y="143">VOLUME-1</text>
<text x="217" y="141.3">VOLUME-2</text>
<text x="217" y="139.5">VOLUME-3</text>
<text x="161" y="145.9" transform="rotate(-90 161 145.9)">SNAPPY-2</text>
<text x="162.8" y="145.9" transform="rotate(-90 162.8 145.9)">SNAPPY-3</text>
<text x="164.5" y="145.9" transform="rotate(-90 164.5 145.9)">SNAPPY-1</text>
</g>
</svg>
